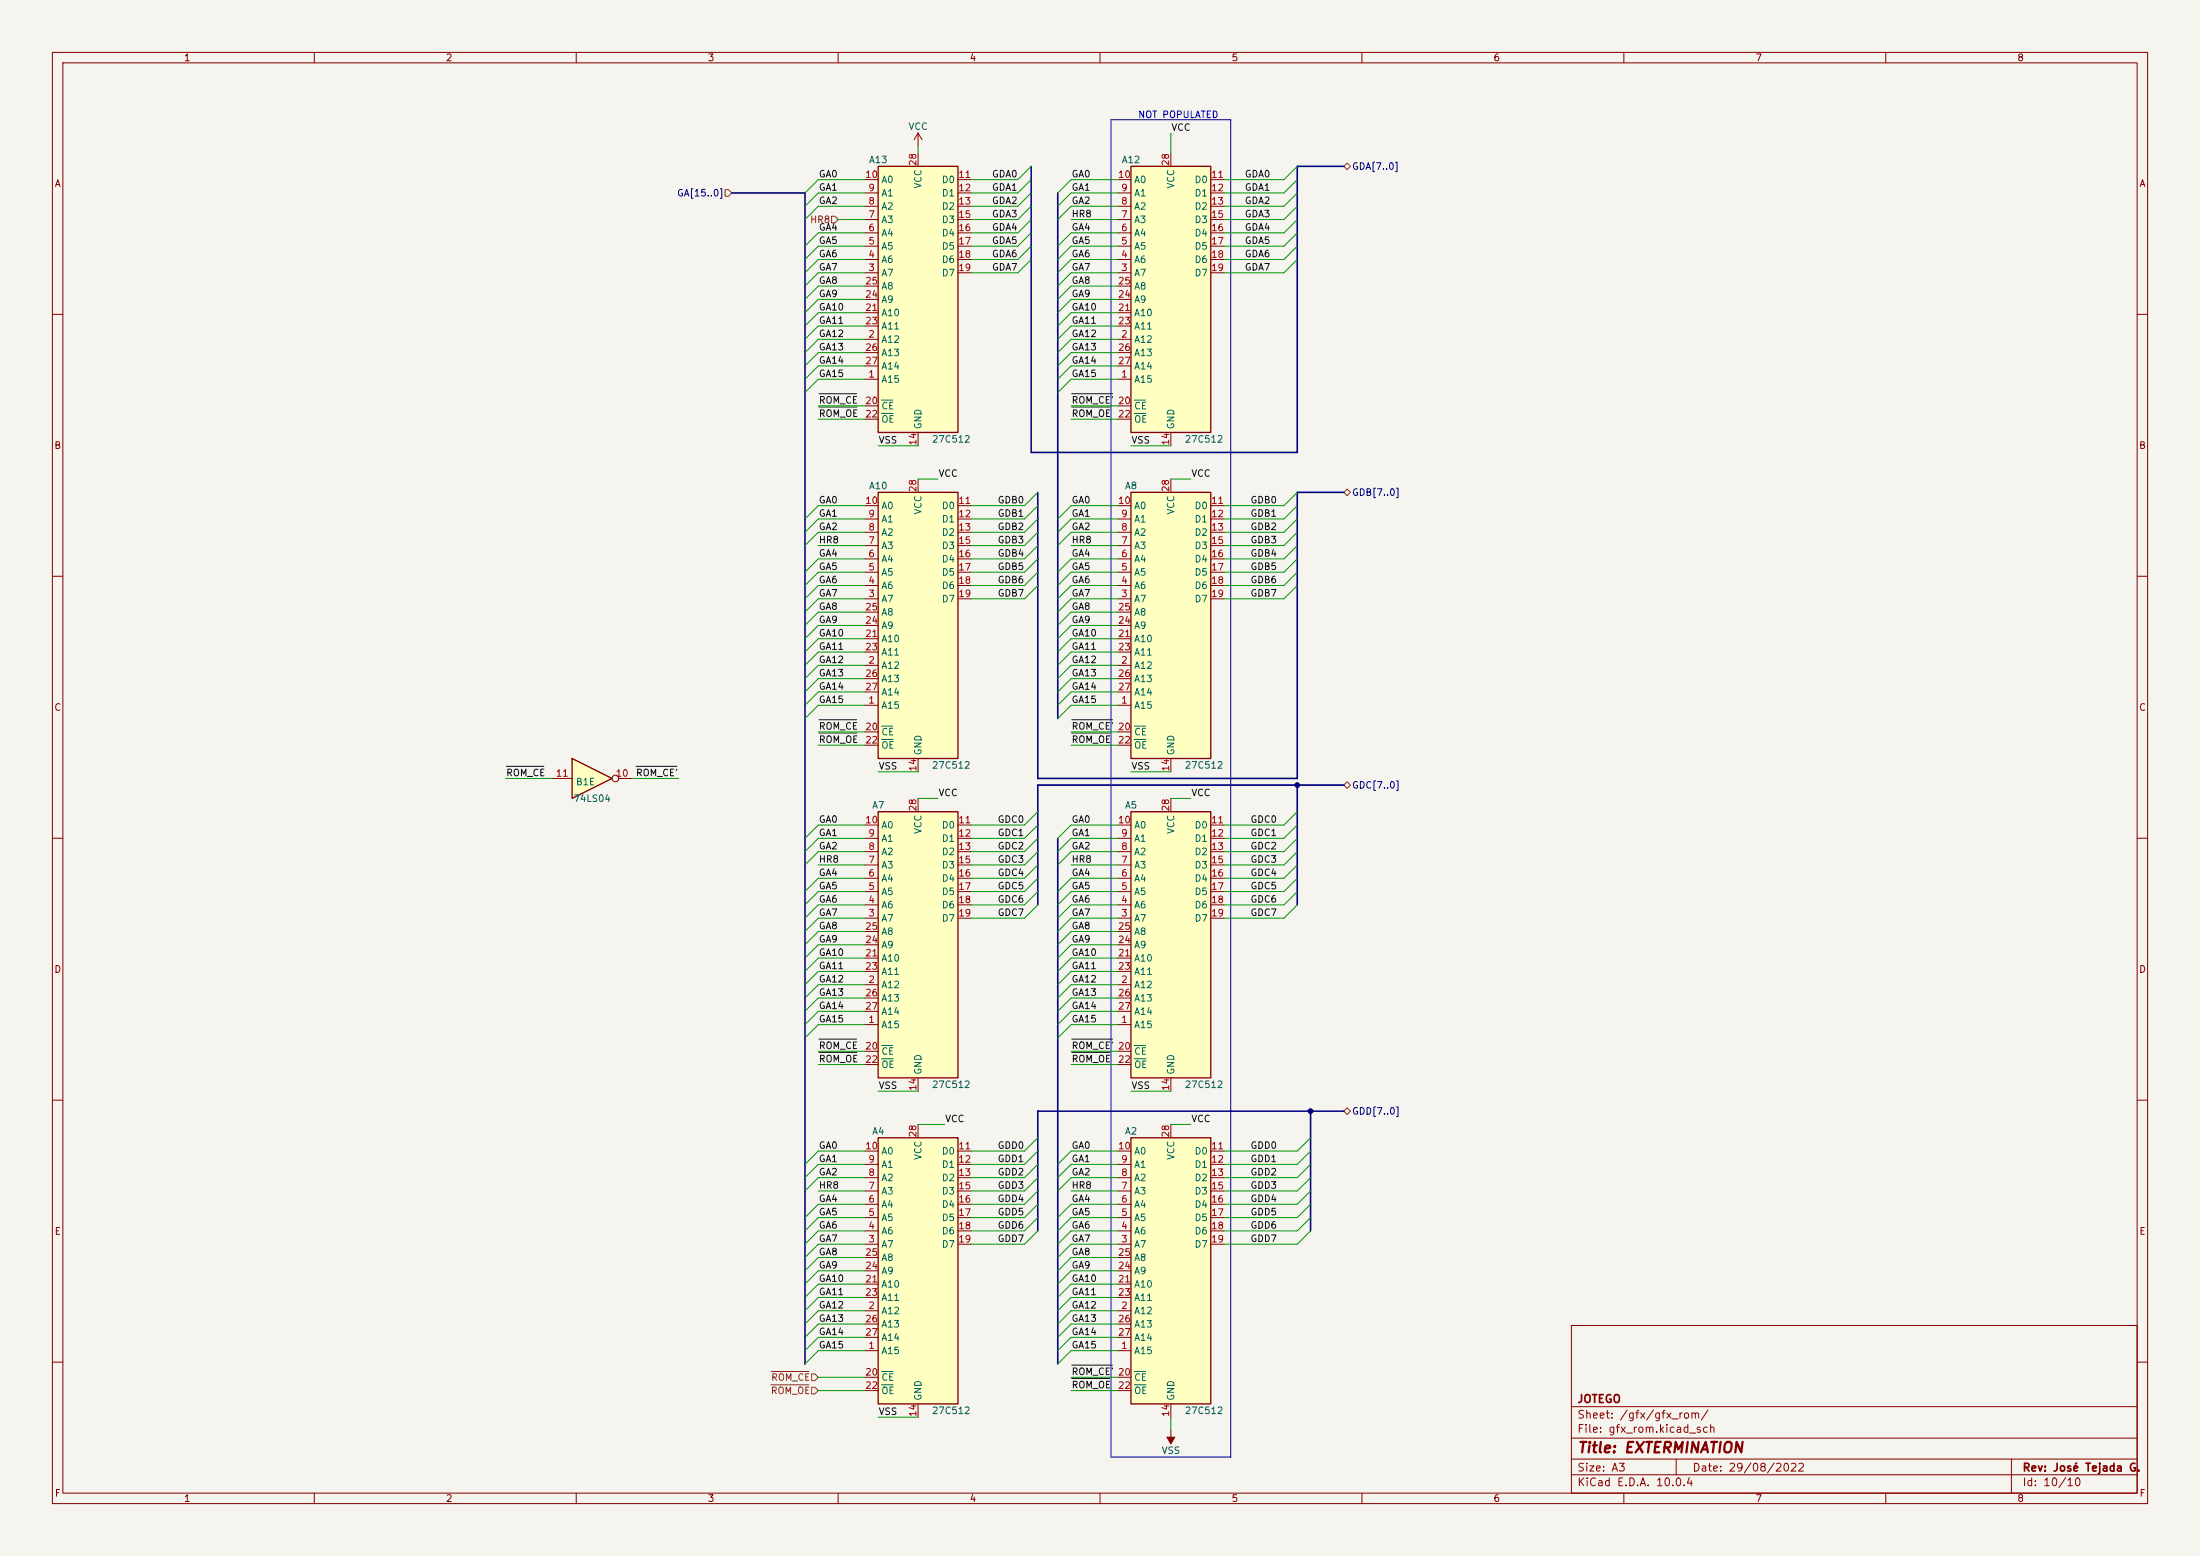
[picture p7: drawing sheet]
<svg xmlns="http://www.w3.org/2000/svg" width="420mm" height="297mm" viewBox="0 0 420 297" stroke-linecap="round" stroke-linejoin="round" font-family="sans-serif">
<path d="M0 0h420v297h-420z" fill="#f5f4ef" stroke="#f5f4ef" stroke-width=".19"/>
<g fill="none" stroke="#840000" stroke-width=".19">
<path d="M10 10h400v277h-400zM12 12h396v273h-396zM60 10v2M110 10v2M160 10v2M210 10v2M260 10v2M310 10v2M360 10v2M10 60h2M408 60h2M10 110h2"/>
<path d="M408 110h2M10 160h2M408 160h2M10 210h2M408 210h2M300 253h108v32h-108zM10 260h2M300 278.5h108M300 274.5h108M300 268.5h108M320 278.5v3M384 278.5v6.5"/>
<path d="M408 260h2M60 285v2M110 285v2M160 285v2M210 285v2M260 285v2M300 281.5h108M310 285v2M360 285v2"/>
</g>
<path d="M215.9 154.9h15.2v50.8h-15.2z" fill="#ffffc2"/>
<path d="M215.9 154.9h15.2v50.8h-15.2z" fill="none" stroke="#840000" stroke-width=".25"/>
<g fill="none" stroke="#840000" stroke-width=".19">
<path d="M213.4 157.5h2.5M223.5 152.4v2.5M231.1 157.5h2.6M213.4 175.3h2.5M213.4 172.7h2.5M213.4 170.2h2.5M213.4 167.6h2.5M213.4 165.1h2.5M213.4 162.6h2.5M213.4 160h2.5M213.4 177.8h2.5M231.1 175.3h2.6"/>
<path d="M231.1 172.7h2.6M231.1 170.2h2.6M231.1 167.6h2.6M231.1 165.1h2.6M231.1 162.6h2.6M231.1 160h2.6M213.4 195.6h2.5M213.4 188h2.5M213.4 182.9h2.5M213.4 185.4h2.5M213.4 180.3h2.5M213.4 190.5h2.5"/>
<path d="M213.4 193h2.5M213.4 200.7h2.5M213.4 203.2h2.5M223.5 205.7v2.6"/>
</g>
<path d="M216.5 199.6h2.2M216.5 202.1h2.3" fill="none" stroke="#006464" stroke-width=".19"/>
<path d="M109.2 144.8l7.6 3.8-7.6 3.8z" fill="#ffffc2"/>
<path d="M109.2 144.8l7.6 3.8-7.6 3.8z" fill="none" stroke="#840000" stroke-width=".25"/>
<g fill="none" stroke="#840000" stroke-width=".19">
<path d="M105.4 148.6h3.8M118.1 148.6h2.5M223.5 273v2.6"/>
<circle cx="117.5" cy="148.6" r=".63"/>
</g>
<path d="M222.8 274.3h1.5l-.8 1.3z" fill="#840000" stroke="#840000" stroke-width=".19"/>
<path d="M215.9 94h15.2v50.8h-15.2z" fill="#ffffc2"/>
<path d="M215.9 94h15.2v50.8h-15.2z" fill="none" stroke="#840000" stroke-width=".25"/>
<g fill="none" stroke="#840000" stroke-width=".19">
<path d="M213.4 99.1h2.5M213.4 96.5h2.5M223.5 91.4v2.6M231.1 99.1h2.6M231.1 96.5h2.6M213.4 114.3h2.5M213.4 111.8h2.5M213.4 109.2h2.5M213.4 106.7h2.5M213.4 104.1h2.5M213.4 101.6h2.5M213.4 119.4h2.5"/>
<path d="M213.4 116.8h2.5M231.1 114.3h2.6M231.1 111.8h2.6M231.1 109.2h2.6M231.1 106.7h2.6M231.1 104.1h2.6M231.1 101.6h2.6M213.4 134.6h2.5M213.4 127h2.5M213.4 139.7h2.5M213.4 121.9h2.5M213.4 124.5h2.5"/>
<path d="M213.4 129.5h2.5M213.4 132.1h2.5M213.4 142.2h2.5M223.5 144.8v2.5"/>
</g>
<path d="M216.5 138.6h2.2M216.5 141.1h2.3" fill="none" stroke="#006464" stroke-width=".19"/>
<path d="M167.6 94h15.3v50.8h-15.3z" fill="#ffffc2"/>
<path d="M167.6 94h15.3v50.8h-15.3z" fill="none" stroke="#840000" stroke-width=".25"/>
<g fill="none" stroke="#840000" stroke-width=".19">
<path d="M175.3 25.4v2.5M175.3 25.4l-.8 1.3M175.3 25.4l.7 1.3M165.1 99.1h2.5M165.1 96.5h2.5M175.3 91.4v2.6M182.9 99.1h2.5M182.9 96.5h2.5M165.1 114.3h2.5M165.1 111.8h2.5M165.1 109.2h2.5M165.1 106.7h2.5"/>
<path d="M165.1 104.1h2.5M165.1 101.6h2.5M165.1 119.4h2.5M165.1 116.8h2.5M182.9 114.3h2.5M182.9 111.8h2.5M182.9 109.2h2.5M182.9 106.7h2.5M182.9 104.1h2.5M182.9 101.6h2.5M165.1 134.6h2.5M165.1 127h2.5"/>
<path d="M165.1 139.7h2.5M165.1 121.9h2.5M165.1 124.5h2.5M165.1 129.5h2.5M165.1 132.1h2.5M165.1 142.2h2.5M175.3 144.8v2.5"/>
</g>
<path d="M168.3 138.6h2.1M168.3 141.1h2.2" fill="none" stroke="#006464" stroke-width=".19"/>
<path d="M215.9 31.8h15.2v50.8h-15.2z" fill="#ffffc2"/>
<path d="M215.9 31.8h15.2v50.8h-15.2z" fill="none" stroke="#840000" stroke-width=".25"/>
<g fill="none" stroke="#840000" stroke-width=".19">
<path d="M213.4 39.4h2.5M213.4 36.8h2.5M213.4 34.3h2.5M223.5 29.2v2.6M231.1 39.4h2.6M231.1 36.8h2.6M231.1 34.3h2.6M213.4 52.1h2.5M213.4 49.5h2.5M213.4 47h2.5M213.4 44.5h2.5M213.4 41.9h2.5"/>
<path d="M213.4 59.7h2.5M213.4 57.2h2.5M213.4 54.6h2.5M231.1 52.1h2.6M231.1 49.5h2.6M231.1 47h2.6M231.1 44.5h2.6M231.1 41.9h2.6M213.4 72.4h2.5M213.4 64.8h2.5M213.4 77.5h2.5M213.4 62.2h2.5"/>
<path d="M213.4 67.3h2.5M213.4 69.9h2.5M213.4 80h2.5M223.5 82.6v2.5"/>
</g>
<path d="M216.5 76.4h2.2M216.5 78.9h2.3" fill="none" stroke="#006464" stroke-width=".19"/>
<path d="M167.6 31.8h15.3v50.8h-15.3z" fill="#ffffc2"/>
<path d="M167.6 31.8h15.3v50.8h-15.3z" fill="none" stroke="#840000" stroke-width=".25"/>
<g fill="none" stroke="#840000" stroke-width=".19">
<path d="M165.1 39.4h2.5M165.1 36.8h2.5M165.1 34.3h2.5M175.3 29.2v2.6M182.9 39.4h2.5M182.9 36.8h2.5M182.9 34.3h2.5M165.1 52.1h2.5M165.1 49.5h2.5M165.1 47h2.5M165.1 44.5h2.5M165.1 41.9h2.5"/>
<path d="M165.1 59.7h2.5M165.1 57.2h2.5M165.1 54.6h2.5M182.9 52.1h2.5M182.9 49.5h2.5M182.9 47h2.5M182.9 44.5h2.5M182.9 41.9h2.5M165.1 72.4h2.5M165.1 64.8h2.5M165.1 77.5h2.5M165.1 62.2h2.5"/>
<path d="M165.1 67.3h2.5M165.1 69.9h2.5M165.1 80h2.5M175.3 82.6v2.5"/>
</g>
<path d="M168.3 76.4h2.1M168.3 78.9h2.2" fill="none" stroke="#006464" stroke-width=".19"/>
<path d="M167.6 154.9h15.3v50.8h-15.3z" fill="#ffffc2"/>
<path d="M167.6 154.9h15.3v50.8h-15.3z" fill="none" stroke="#840000" stroke-width=".25"/>
<g fill="none" stroke="#840000" stroke-width=".19">
<path d="M165.1 157.5h2.5M175.3 152.4v2.5M182.9 157.5h2.5M165.1 175.3h2.5M165.1 172.7h2.5M165.1 170.2h2.5M165.1 167.6h2.5M165.1 165.1h2.5M165.1 162.6h2.5M165.1 160h2.5M165.1 177.8h2.5M182.9 175.3h2.5"/>
<path d="M182.9 172.7h2.5M182.9 170.2h2.5M182.9 167.6h2.5M182.9 165.1h2.5M182.9 162.6h2.5M182.9 160h2.5M165.1 195.6h2.5M165.1 188h2.5M165.1 182.9h2.5M165.1 185.4h2.5M165.1 180.3h2.5M165.1 190.5h2.5"/>
<path d="M165.1 193h2.5M165.1 200.7h2.5M165.1 203.2h2.5M175.3 205.7v2.6"/>
</g>
<path d="M168.3 199.6h2.1M168.3 202.1h2.2" fill="none" stroke="#006464" stroke-width=".19"/>
<path d="M167.6 217.2h15.3v50.8h-15.3z" fill="#ffffc2"/>
<path d="M167.6 217.2h15.3v50.8h-15.3z" fill="none" stroke="#840000" stroke-width=".25"/>
<g fill="none" stroke="#840000" stroke-width=".19">
<path d="M165.1 219.7h2.5M175.3 214.6v2.6M182.9 219.7h2.5M165.1 237.5h2.5M165.1 234.9h2.5M165.1 232.4h2.5M165.1 229.9h2.5M165.1 227.3h2.5M165.1 224.8h2.5M165.1 222.2h2.5M182.9 237.5h2.5M182.9 234.9h2.5"/>
<path d="M182.9 232.4h2.5M182.9 229.9h2.5M182.9 227.3h2.5M182.9 224.8h2.5M182.9 222.2h2.5M165.1 257.8h2.5M165.1 250.2h2.5M165.1 245.1h2.5M165.1 247.6h2.5M165.1 242.6h2.5M165.1 240h2.5M165.1 252.7h2.5"/>
<path d="M165.1 255.3h2.5M165.1 262.9h2.5M165.1 265.4h2.5M175.3 268v2.5"/>
</g>
<path d="M168.3 261.8h2.1M168.3 264.3h2.2" fill="none" stroke="#006464" stroke-width=".19"/>
<path d="M215.9 217.2h15.2v50.8h-15.2z" fill="#ffffc2"/>
<path d="M215.9 217.2h15.2v50.8h-15.2z" fill="none" stroke="#840000" stroke-width=".25"/>
<g fill="none" stroke="#840000" stroke-width=".19">
<path d="M213.4 219.7h2.5M223.5 214.6v2.6M231.1 219.7h2.6M213.4 237.5h2.5M213.4 234.9h2.5M213.4 232.4h2.5M213.4 229.9h2.5M213.4 227.3h2.5M213.4 224.8h2.5M213.4 222.2h2.5M231.1 237.5h2.6M231.1 234.9h2.6"/>
<path d="M231.1 232.4h2.6M231.1 229.9h2.6M231.1 227.3h2.6M231.1 224.8h2.6M231.1 222.2h2.6M213.4 257.8h2.5M213.4 250.2h2.5M213.4 245.1h2.5M213.4 247.6h2.5M213.4 242.6h2.5M213.4 240h2.5M213.4 252.7h2.5"/>
<path d="M213.4 255.3h2.5M213.4 262.9h2.5M213.4 265.4h2.5M223.5 268v2.5"/>
</g>
<path d="M216.5 261.8h2.2M216.5 264.3h2.3" fill="none" stroke="#006464" stroke-width=".19"/>
<path d="M138.4 36.2h.7l.6 .6-.6 .7h-.7zM256.5 31.8l.7-.7 .6 .7-.6 .6zM158.7 41.3h.7l.6 .6-.6 .6h-.7zM256.5 94l.7-.7 .6 .7-.6 .6zM256.5 149.9l.7-.7 .6 .7-.6 .6zM257.2 211.5l.6 .6-.6 .6-.7-.6zM147.2 264.3h7.2M147.2 261.8h7.2M154.9 264.8h.7l.6 .6-.6 .7h-.7zM154.9 262.3h.7l.6 .6-.6 .6h-.7z" fill="none" stroke="#725600" stroke-width=".19"/>
<g fill="none" stroke="#0f0f0f" stroke-width=".19">
<path d="M156.3 75.2h7.2M156.3 77.7h7.3M204.6 75.2h7.8M204.6 77.7h7.2M156.3 137.4h7.2M156.3 139.9h7.3M204.6 137.4h7.8M204.6 139.9h7.2M96.6 146.3h7.2M121.4 146.3h7.8M156.3 198.3h7.2M204.6 198.3h7.8"/>
<path d="M156.3 200.9h7.3M204.6 200.9h7.2M204.6 263.1h7.2M204.6 260.6h7.8"/>
</g>
<path d="M212.1 22.9h22.8v255.2h-22.8z" fill="none" stroke="#0000c2" stroke-width=".19"/>
<path d="M139.7 36.8h14v223.5M196.8 31.8v54.6h50.8v-54.6h8.9M201.9 36.8v100.4M198.1 94v54.6h49.5v-54.6h8.9M247.6 149.9v22.8M256.5 149.9h-58.4v22.8M201.9 160v100.3M250.2 212.1v22.8M256.5 212.1h-58.4v22.8" fill="none" stroke="#000084" stroke-width=".3"/>
<g fill="none" stroke="#009600" stroke-width=".19">
<path d="M165.1 34.3h-8.9l-2.5 2.5M165.1 36.8h-8.9l-2.5 2.6M165.1 39.4h-8.9l-2.5 2.5M175.3 27.9v1.3M196.8 31.8l-2.5 2.5h-8.9M196.8 34.3l-2.5 2.5h-8.9M196.8 36.8l-2.5 2.6h-8.9M196.8 39.4l-2.5 2.5h-8.9M213.4 34.3h-8.9l-2.6 2.5M213.4 36.8h-8.9l-2.6 2.6M213.4 39.4h-8.9l-2.6 2.5M223.5 25.4v3.8"/>
<path d="M247.6 31.8l-2.5 2.5h-11.4M247.6 34.3l-2.5 2.5h-11.4M247.6 36.8l-2.5 2.6h-11.4M247.6 39.4l-2.5 2.5h-11.4M160 41.9h5.1M165.1 52.1h-8.9l-2.5 2.5M165.1 59.7h-8.9l-2.5 2.5M165.1 49.5h-8.9l-2.5 2.6M165.1 47h-8.9l-2.5 2.5M165.1 44.5h-8.9l-2.5 2.5M165.1 54.6h-8.9l-2.5 2.6M165.1 57.2h-8.9l-2.5 2.5"/>
<path d="M196.8 49.5l-2.5 2.6h-8.9M196.8 47l-2.5 2.5h-8.9M196.8 44.5l-2.5 2.5h-8.9M196.8 41.9l-2.5 2.6h-8.9M204.5 41.9h8.9M213.4 52.1h-8.9l-2.6 2.5M213.4 59.7h-8.9l-2.6 2.5M213.4 49.5h-8.9l-2.6 2.6M213.4 47h-8.9l-2.6 2.5M213.4 44.5h-8.9l-2.6 2.5M213.4 54.6h-8.9l-2.6 2.6M213.4 57.2h-8.9l-2.6 2.5"/>
<path d="M247.6 49.5l-2.5 2.6h-11.4M247.6 47l-2.5 2.5h-11.4M247.6 44.5l-2.5 2.5h-11.4M247.6 41.9l-2.5 2.6h-11.4M156.2 77.5h8.9M165.1 72.4h-8.9l-2.5 2.5M165.1 62.2h-8.9l-2.5 2.6M165.1 64.8h-8.9l-2.5 2.5M165.1 67.3h-8.9l-2.5 2.6M165.1 69.9h-8.9l-2.5 2.5M204.5 77.5h8.9M213.4 72.4h-8.9l-2.6 2.5"/>
<path d="M213.4 62.2h-8.9l-2.6 2.6M213.4 64.8h-8.9l-2.6 2.5M213.4 67.3h-8.9l-2.6 2.6M213.4 69.9h-8.9l-2.6 2.5M156.2 80h8.9M165.1 99.1h-8.9l-2.5 2.5M165.1 96.5h-8.9l-2.5 2.6M167.6 85.1h7.7M175.3 91.4h3.8M198.1 99.1l-2.5 2.5h-10.2M198.1 96.5l-2.5 2.6h-10.2M198.1 94l-2.5 2.5h-10.2"/>
<path d="M204.5 80h8.9M213.4 99.1h-8.9l-2.6 2.5M213.4 96.5h-8.9l-2.6 2.6M215.9 85.1h7.6M223.5 91.4h3.8M247.6 99.1l-2.5 2.5h-11.4M247.6 96.5l-2.5 2.6h-11.4M247.6 94l-2.5 2.5h-11.4M156.2 104.1h8.9M165.1 114.3h-8.9l-2.5 2.5M165.1 101.6h-8.9l-2.5 2.5M165.1 111.8h-8.9l-2.5 2.5"/>
<path d="M165.1 116.8h-8.9l-2.5 2.6M165.1 119.4h-8.9l-2.5 2.5M165.1 109.2h-8.9l-2.5 2.6M165.1 106.7h-8.9l-2.5 2.5M198.1 111.8l-2.5 2.5h-10.2M198.1 101.6l-2.5 2.5h-10.2M198.1 109.2l-2.5 2.6h-10.2M198.1 106.7l-2.5 2.5h-10.2M198.1 104.1l-2.5 2.6h-10.2M204.5 104.1h8.9M213.4 114.3h-8.9l-2.6 2.5M213.4 101.6h-8.9l-2.6 2.5"/>
<path d="M213.4 111.8h-8.9l-2.6 2.5M213.4 116.8h-8.9l-2.6 2.6M213.4 119.4h-8.9l-2.6 2.5M213.4 109.2h-8.9l-2.6 2.6M213.4 106.7h-8.9l-2.6 2.5M247.6 111.8l-2.5 2.5h-11.4M247.6 101.6l-2.5 2.5h-11.4M247.6 109.2l-2.5 2.6h-11.4M247.6 106.7l-2.5 2.5h-11.4M247.6 104.1l-2.5 2.6h-11.4M156.2 139.7h8.9M165.1 129.5h-8.9l-2.5 2.6"/>
<path d="M165.1 132.1h-8.9l-2.5 2.5M165.1 134.6h-8.9l-2.5 2.6M165.1 127h-8.9l-2.5 2.5M165.1 121.9h-8.9l-2.5 2.6M165.1 124.5h-8.9l-2.5 2.5M204.5 139.7h8.9M213.4 129.5h-8.9l-2.6 2.6M213.4 132.1h-8.9l-2.6 2.5M213.4 134.6h-8.9l-2.6 2.6M213.4 127h-8.9l-2.6 2.5M213.4 121.9h-8.9l-2.6 2.6M213.4 124.5h-8.9l-2.6 2.5"/>
<path d="M96.5 148.6h8.9M120.6 148.6h8.9M156.2 142.2h8.9M165.1 157.5h-8.9l-2.5 2.5M167.6 147.3h7.7M175.3 152.4h3.8M198.1 157.5l-2.5 2.5h-10.2M198.1 154.9l-2.5 2.6h-10.2M204.5 142.2h8.9M213.4 157.5h-8.9l-2.6 2.5M215.9 147.3h7.6M223.5 152.4h3.8"/>
<path d="M247.6 157.5l-2.5 2.5h-11.4M247.6 154.9l-2.5 2.6h-11.4M156.2 165.1h8.9M165.1 160h-8.9l-2.5 2.6M165.1 162.6h-8.9l-2.5 2.5M165.1 172.7h-8.9l-2.5 2.6M165.1 167.6h-8.9l-2.5 2.6M165.1 170.2h-8.9l-2.5 2.5M165.1 175.3h-8.9l-2.5 2.5M165.1 177.8h-8.9l-2.5 2.5M198.1 162.6l-2.5 2.5h-10.2M198.1 160l-2.5 2.6h-10.2"/>
<path d="M198.1 170.2l-2.5 2.5h-10.2M198.1 165.1l-2.5 2.5h-10.2M198.1 167.6l-2.5 2.6h-10.2M198.1 172.7l-2.5 2.6h-10.2M204.5 165.1h8.9M213.4 160h-8.9l-2.6 2.6M213.4 162.6h-8.9l-2.6 2.5M213.4 172.7h-8.9l-2.6 2.6M213.4 167.6h-8.9l-2.6 2.6M213.4 170.2h-8.9l-2.6 2.5M213.4 175.3h-8.9l-2.6 2.5M213.4 177.8h-8.9l-2.6 2.5"/>
<path d="M247.6 162.6l-2.5 2.5h-11.4M247.6 160l-2.5 2.6h-11.4M247.6 170.2l-2.5 2.5h-11.4M247.6 165.1l-2.5 2.5h-11.4M247.6 167.6l-2.5 2.6h-11.4M247.6 172.7l-2.5 2.6h-11.4M165.1 195.6h-8.9l-2.5 2.5M165.1 193h-8.9l-2.5 2.6M165.1 182.9h-8.9l-2.5 2.5M165.1 180.3h-8.9l-2.5 2.6M165.1 190.5h-8.9l-2.5 2.5M165.1 188h-8.9l-2.5 2.5"/>
<path d="M165.1 185.4h-8.9l-2.5 2.6M213.4 195.6h-8.9l-2.6 2.5M213.4 193h-8.9l-2.6 2.6M213.4 182.9h-8.9l-2.6 2.5M213.4 180.3h-8.9l-2.6 2.6M213.4 190.5h-8.9l-2.6 2.5M213.4 188h-8.9l-2.6 2.5M213.4 185.4h-8.9l-2.6 2.6M156.2 203.2h8.9M156.2 200.7h8.9M165.1 219.7h-8.9l-2.5 2.5M167.6 208.3h7.7"/>
<path d="M175.3 214.6h5M198.1 217.2l-2.5 2.5h-10.2M198.1 219.7l-2.5 2.5h-10.2M204.5 203.2h8.9M204.5 200.7h8.9M213.4 219.7h-8.9l-2.6 2.5M215.9 208.3h7.6M223.5 214.6h3.8M250.2 217.2l-2.6 2.5h-13.9M250.2 219.7l-2.6 2.5h-13.9M156.2 227.3h8.9M165.1 237.5h-8.9l-2.5 2.5"/>
<path d="M165.1 234.9h-8.9l-2.5 2.6M165.1 229.9h-8.9l-2.5 2.5M165.1 232.4h-8.9l-2.5 2.5M165.1 222.2h-8.9l-2.5 2.6M165.1 224.8h-8.9l-2.5 2.5M198.1 234.9l-2.5 2.6h-10.2M198.1 232.4l-2.5 2.5h-10.2M198.1 227.3l-2.5 2.6h-10.2M198.1 229.9l-2.5 2.5h-10.2M198.1 224.8l-2.5 2.5h-10.2M198.1 222.2l-2.5 2.6h-10.2M204.5 227.3h8.9"/>
<path d="M213.4 237.5h-8.9l-2.6 2.5M213.4 234.9h-8.9l-2.6 2.6M213.4 229.9h-8.9l-2.6 2.5M213.4 232.4h-8.9l-2.6 2.5M213.4 222.2h-8.9l-2.6 2.6M213.4 224.8h-8.9l-2.6 2.5M250.2 234.9l-2.6 2.6h-13.9M250.2 232.4l-2.6 2.5h-13.9M250.2 227.3l-2.6 2.6h-13.9M250.2 229.9l-2.6 2.5h-13.9M250.2 224.8l-2.6 2.5h-13.9M250.2 222.2l-2.6 2.6h-13.9"/>
<path d="M165.1 240h-8.9l-2.5 2.6M165.1 247.6h-8.9l-2.5 2.6M165.1 245.1h-8.9l-2.5 2.5M165.1 242.6h-8.9l-2.5 2.5M165.1 257.8h-8.9l-2.5 2.5M165.1 255.3h-8.9l-2.5 2.5M165.1 250.2h-8.9l-2.5 2.5M165.1 252.7h-8.9l-2.5 2.6M213.4 240h-8.9l-2.6 2.6M213.4 247.6h-8.9l-2.6 2.6M213.4 245.1h-8.9l-2.6 2.5M213.4 242.6h-8.9l-2.6 2.5"/>
<path d="M213.4 257.8h-8.9l-2.6 2.5M213.4 255.3h-8.9l-2.6 2.5M213.4 250.2h-8.9l-2.6 2.5M213.4 252.7h-8.9l-2.6 2.6M156.2 265.4h8.9M156.2 262.9h8.9M167.6 270.5h7.7M204.5 265.4h8.9M204.5 262.9h8.9M223.5 270.5v2.5"/>
</g>
<g fill="#000084" stroke="#000084" stroke-width=".19">
<circle cx="250.2" cy="212.1" r=".46"/>
<circle cx="247.6" cy="149.9" r=".46"/>
</g>
<text font-size="2" fill="#840000" x="301" y="277.8">Title: EXTERMINATION</text>
<g font-size="1.5" fill="#840000">
<text x="301" y="268.1">JOTEGO</text>
<text x="301" y="273.8">File: gfx_rom.kicad_sch</text>
<text x="301" y="271.1">Sheet: /gfx/gfx_rom/</text>
<text x="301" y="281.2">Size: A3</text>
<text x="323" y="281.2">Date: 29/08/2022</text>
<text x="386" y="281.2">Rev: José Tejada G.</text>
<text x="301" y="284">KiCad E.D.A. 10.0.4</text>
<text x="386" y="284">Id: 10/10</text>
</g>
<g font-size="1.3" fill="#840000">
<text x="35" y="12">1</text>
<text x="85" y="12">2</text>
<text x="135" y="12">3</text>
<text x="185" y="12">4</text>
<text x="235" y="12">5</text>
<text x="285" y="12">6</text>
<text x="335" y="12">7</text>
<text x="385" y="12">8</text>
<text x="10.3" y="36">A</text>
<text x="408.3" y="36">A</text>
<text x="10.3" y="86">B</text>
<text x="408.2" y="86">B</text>
<text x="10.3" y="136">C</text>
<text x="408.2" y="136">C</text>
<text x="10.3" y="186">D</text>
<text x="408.2" y="186">D</text>
<text x="10.3" y="236">E</text>
<text x="408.3" y="236">E</text>
<text x="10.3" y="286">F</text>
<text x="35" y="287">1</text>
<text x="85" y="287">2</text>
<text x="135" y="287">3</text>
<text x="185" y="287">4</text>
<text x="235" y="287">5</text>
<text x="285" y="287">6</text>
<text x="335" y="287">7</text>
<text x="385" y="287">8</text>
<text x="408.3" y="286">F</text>
</g>
<text font-size="1.3" fill="#0000c2" x="217.2" y="22.8">NOT POPULATED</text>
<g font-size="1.3" fill="#006464">
<text x="173.3" y="25.1">VCC</text>
<text x="165.8" y="31.5">A13</text>
<text x="168.1" y="35.3">A0</text>
<text x="179.7" y="35.3">D0</text>
<text x="214" y="31.5">A12</text>
<text x="216.4" y="35.3">A0</text>
<text x="227.9" y="35.3">D0</text>
<text x="168.1" y="40.3">A2</text>
<text x="168.1" y="37.8">A1</text>
<text x="176.2" y="36.1" transform="rotate(-90 176.2 36.1)">VCC</text>
<text x="179.7" y="37.8">D1</text>
<text x="179.7" y="40.3">D2</text>
<text x="216.4" y="40.3">A2</text>
<text x="216.4" y="37.8">A1</text>
<text x="224.5" y="36.1" transform="rotate(-90 224.5 36.1)">VCC</text>
<text x="227.9" y="37.8">D1</text>
<text x="227.9" y="40.3">D2</text>
<text x="168.1" y="48">A5</text>
<text x="168.1" y="45.4">A4</text>
<text x="168.1" y="42.9">A3</text>
<text x="179.7" y="42.9">D3</text>
<text x="179.7" y="45.4">D4</text>
<text x="179.7" y="48">D5</text>
<text x="216.4" y="48">A5</text>
<text x="216.4" y="45.4">A4</text>
<text x="216.4" y="42.9">A3</text>
<text x="227.9" y="42.9">D3</text>
<text x="227.9" y="45.4">D4</text>
<text x="227.9" y="48">D5</text>
<text x="168.1" y="53">A7</text>
<text x="168.1" y="50.5">A6</text>
<text x="179.7" y="50.5">D6</text>
<text x="179.7" y="53">D7</text>
<text x="216.4" y="53">A7</text>
<text x="216.4" y="50.5">A6</text>
<text x="227.9" y="50.5">D6</text>
<text x="227.9" y="53">D7</text>
<text x="168.1" y="58.1">A9</text>
<text x="168.1" y="55.6">A8</text>
<text x="216.4" y="58.1">A9</text>
<text x="216.4" y="55.6">A8</text>
<text x="168.1" y="65.7">A12</text>
<text x="168.1" y="60.7">A10</text>
<text x="168.1" y="63.2">A11</text>
<text x="216.4" y="65.7">A12</text>
<text x="216.4" y="60.7">A10</text>
<text x="216.4" y="63.2">A11</text>
<text x="168.1" y="68.3">A13</text>
<text x="168.1" y="70.8">A14</text>
<text x="216.4" y="68.3">A13</text>
<text x="216.4" y="70.8">A14</text>
<text x="168.1" y="73.4">A15</text>
<text x="216.4" y="73.4">A15</text>
<text x="168.1" y="78.4">CE</text>
<text x="168.1" y="81">OE</text>
<text x="176.2" y="82" transform="rotate(-90 176.2 82)">GND</text>
<text x="216.4" y="78.4">CE</text>
<text x="216.4" y="81">OE</text>
<text x="224.5" y="82" transform="rotate(-90 224.5 82)">GND</text>
<text x="177.8" y="84.8">27C512</text>
<text x="226.1" y="84.8">27C512</text>
<text x="165.8" y="93.7">A10</text>
<text x="214.6" y="93.7">A8</text>
<text x="168.1" y="100">A1</text>
<text x="168.1" y="97.5">A0</text>
<text x="176.2" y="98.3" transform="rotate(-90 176.2 98.3)">VCC</text>
<text x="179.7" y="97.5">D0</text>
<text x="179.7" y="100">D1</text>
<text x="216.4" y="100">A1</text>
<text x="216.4" y="97.5">A0</text>
<text x="224.5" y="98.3" transform="rotate(-90 224.5 98.3)">VCC</text>
<text x="227.9" y="97.5">D0</text>
<text x="227.9" y="100">D1</text>
<text x="168.1" y="107.7">A4</text>
<text x="168.1" y="105.1">A3</text>
<text x="168.1" y="102.6">A2</text>
<text x="179.7" y="102.6">D2</text>
<text x="179.7" y="105.1">D3</text>
<text x="179.7" y="107.7">D4</text>
<text x="216.4" y="107.7">A4</text>
<text x="216.4" y="105.1">A3</text>
<text x="216.4" y="102.6">A2</text>
<text x="227.9" y="102.6">D2</text>
<text x="227.9" y="105.1">D3</text>
<text x="227.9" y="107.7">D4</text>
<text x="168.1" y="112.7">A6</text>
<text x="168.1" y="110.2">A5</text>
<text x="179.7" y="110.2">D5</text>
<text x="179.7" y="112.7">D6</text>
<text x="216.4" y="112.7">A6</text>
<text x="216.4" y="110.2">A5</text>
<text x="227.9" y="110.2">D5</text>
<text x="227.9" y="112.7">D6</text>
<text x="168.1" y="115.3">A7</text>
<text x="168.1" y="117.8">A8</text>
<text x="179.7" y="115.3">D7</text>
<text x="216.4" y="115.3">A7</text>
<text x="216.4" y="117.8">A8</text>
<text x="227.9" y="115.3">D7</text>
<text x="168.1" y="122.9">A10</text>
<text x="168.1" y="125.4">A11</text>
<text x="168.1" y="120.4">A9</text>
<text x="216.4" y="122.9">A10</text>
<text x="216.4" y="125.4">A11</text>
<text x="216.4" y="120.4">A9</text>
<text x="168.1" y="128">A12</text>
<text x="168.1" y="130.5">A13</text>
<text x="216.4" y="128">A12</text>
<text x="216.4" y="130.5">A13</text>
<text x="168.1" y="135.6">A15</text>
<text x="168.1" y="133.1">A14</text>
<text x="216.4" y="135.6">A15</text>
<text x="216.4" y="133.1">A14</text>
<text x="168.1" y="140.7">CE</text>
<text x="168.1" y="143.2">OE</text>
<text x="216.4" y="140.7">CE</text>
<text x="216.4" y="143.2">OE</text>
<text x="176.2" y="144.3" transform="rotate(-90 176.2 144.3)">GND</text>
<text x="177.8" y="147">27C512</text>
<text x="224.5" y="144.3" transform="rotate(-90 224.5 144.3)">GND</text>
<text x="226.1" y="147">27C512</text>
<text x="109.4" y="153.4">74LS04</text>
<text x="109.8" y="150.2">B1E</text>
<text x="166.4" y="154.6">A7</text>
<text x="214.6" y="154.6">A5</text>
<text x="168.1" y="161">A1</text>
<text x="168.1" y="158.5">A0</text>
<text x="176.2" y="159.3" transform="rotate(-90 176.2 159.3)">VCC</text>
<text x="179.7" y="158.5">D0</text>
<text x="179.7" y="161">D1</text>
<text x="216.4" y="161">A1</text>
<text x="216.4" y="158.5">A0</text>
<text x="224.5" y="159.3" transform="rotate(-90 224.5 159.3)">VCC</text>
<text x="227.9" y="158.5">D0</text>
<text x="227.9" y="161">D1</text>
<text x="168.1" y="166.1">A3</text>
<text x="168.1" y="163.5">A2</text>
<text x="179.7" y="163.5">D2</text>
<text x="179.7" y="166.1">D3</text>
<text x="216.4" y="166.1">A3</text>
<text x="216.4" y="163.5">A2</text>
<text x="227.9" y="163.5">D2</text>
<text x="227.9" y="166.1">D3</text>
<text x="168.1" y="173.7">A6</text>
<text x="168.1" y="171.2">A5</text>
<text x="168.1" y="168.6">A4</text>
<text x="179.7" y="168.6">D4</text>
<text x="179.7" y="171.2">D5</text>
<text x="179.7" y="173.7">D6</text>
<text x="216.4" y="173.7">A6</text>
<text x="216.4" y="171.2">A5</text>
<text x="216.4" y="168.6">A4</text>
<text x="227.9" y="168.6">D4</text>
<text x="227.9" y="171.2">D5</text>
<text x="227.9" y="173.7">D6</text>
<text x="168.1" y="176.2">A7</text>
<text x="168.1" y="178.8">A8</text>
<text x="179.7" y="176.2">D7</text>
<text x="216.4" y="176.2">A7</text>
<text x="216.4" y="178.8">A8</text>
<text x="227.9" y="176.2">D7</text>
<text x="168.1" y="183.9">A10</text>
<text x="168.1" y="181.3">A9</text>
<text x="216.4" y="183.9">A10</text>
<text x="216.4" y="181.3">A9</text>
<text x="168.1" y="188.9">A12</text>
<text x="168.1" y="186.4">A11</text>
<text x="168.1" y="191.5">A13</text>
<text x="216.4" y="188.9">A12</text>
<text x="216.4" y="186.4">A11</text>
<text x="216.4" y="191.5">A13</text>
<text x="168.1" y="196.6">A15</text>
<text x="168.1" y="194">A14</text>
<text x="216.4" y="196.6">A15</text>
<text x="216.4" y="194">A14</text>
<text x="168.1" y="201.6">CE</text>
<text x="216.4" y="201.6">CE</text>
<text x="168.1" y="204.2">OE</text>
<text x="176.2" y="205.2" transform="rotate(-90 176.2 205.2)">GND</text>
<text x="177.8" y="208">27C512</text>
<text x="216.4" y="204.2">OE</text>
<text x="224.5" y="205.2" transform="rotate(-90 224.5 205.2)">GND</text>
<text x="226.1" y="208">27C512</text>
<text x="166.4" y="216.9">A4</text>
<text x="168.1" y="220.7">A0</text>
<text x="176.2" y="221.5" transform="rotate(-90 176.2 221.5)">VCC</text>
<text x="179.7" y="220.7">D0</text>
<text x="214.6" y="216.9">A2</text>
<text x="216.4" y="220.7">A0</text>
<text x="224.5" y="221.5" transform="rotate(-90 224.5 221.5)">VCC</text>
<text x="227.9" y="220.7">D0</text>
<text x="168.1" y="225.8">A2</text>
<text x="168.1" y="223.2">A1</text>
<text x="179.7" y="223.2">D1</text>
<text x="179.7" y="225.8">D2</text>
<text x="216.4" y="225.8">A2</text>
<text x="216.4" y="223.2">A1</text>
<text x="227.9" y="223.2">D1</text>
<text x="227.9" y="225.8">D2</text>
<text x="168.1" y="233.4">A5</text>
<text x="168.1" y="230.8">A4</text>
<text x="168.1" y="228.3">A3</text>
<text x="179.7" y="228.3">D3</text>
<text x="179.7" y="230.8">D4</text>
<text x="179.7" y="233.4">D5</text>
<text x="216.4" y="233.4">A5</text>
<text x="216.4" y="230.8">A4</text>
<text x="216.4" y="228.3">A3</text>
<text x="227.9" y="228.3">D3</text>
<text x="227.9" y="230.8">D4</text>
<text x="227.9" y="233.4">D5</text>
<text x="168.1" y="238.5">A7</text>
<text x="168.1" y="235.9">A6</text>
<text x="179.7" y="235.9">D6</text>
<text x="179.7" y="238.5">D7</text>
<text x="216.4" y="238.5">A7</text>
<text x="216.4" y="235.9">A6</text>
<text x="227.9" y="235.9">D6</text>
<text x="227.9" y="238.5">D7</text>
<text x="168.1" y="243.5">A9</text>
<text x="168.1" y="241">A8</text>
<text x="216.4" y="243.5">A9</text>
<text x="216.4" y="241">A8</text>
<text x="168.1" y="251.2">A12</text>
<text x="168.1" y="246.1">A10</text>
<text x="168.1" y="248.6">A11</text>
<text x="216.4" y="251.2">A12</text>
<text x="216.4" y="246.1">A10</text>
<text x="216.4" y="248.6">A11</text>
<text x="168.1" y="253.7">A13</text>
<text x="168.1" y="256.2">A14</text>
<text x="216.4" y="253.7">A13</text>
<text x="216.4" y="256.2">A14</text>
<text x="168.1" y="258.8">A15</text>
<text x="168.1" y="263.9">CE</text>
<text x="216.4" y="258.8">A15</text>
<text x="216.4" y="263.9">CE</text>
<text x="168.1" y="266.4">OE</text>
<text x="176.2" y="267.5" transform="rotate(-90 176.2 267.5)">GND</text>
<text x="216.4" y="266.4">OE</text>
<text x="224.5" y="267.5" transform="rotate(-90 224.5 267.5)">GND</text>
<text x="177.8" y="270.2">27C512</text>
<text x="226.1" y="270.2">27C512</text>
<text x="221.7" y="277.8">VSS</text>
</g>
<g font-size="1.3" fill="#0f0f0f">
<text x="223.5" y="25.3">VCC</text>
<text x="156.2" y="34.2">GA0</text>
<text x="189.3" y="34.2">GDA0</text>
<text x="204.5" y="34.2">GA0</text>
<text x="237.5" y="34.2">GDA0</text>
<text x="156.2" y="39.2">GA2</text>
<text x="156.2" y="36.7">GA1</text>
<text x="189.3" y="36.7">GDA1</text>
<text x="189.3" y="39.2">GDA2</text>
<text x="189.3" y="41.8">GDA3</text>
<text x="204.5" y="36.7">GA1</text>
<text x="204.5" y="39.2">GA2</text>
<text x="204.5" y="41.8">HR8</text>
<text x="237.5" y="36.7">GDA1</text>
<text x="237.5" y="41.8">GDA3</text>
<text x="237.5" y="39.2">GDA2</text>
<text x="156.2" y="44.3">GA4</text>
<text x="156.2" y="46.9">GA5</text>
<text x="189.3" y="46.9">GDA5</text>
<text x="189.3" y="44.3">GDA4</text>
<text x="204.5" y="44.3">GA4</text>
<text x="204.5" y="46.9">GA5</text>
<text x="237.5" y="46.9">GDA5</text>
<text x="237.5" y="44.3">GDA4</text>
<text x="156.2" y="49.4">GA6</text>
<text x="156.2" y="51.9">GA7</text>
<text x="189.3" y="51.9">GDA7</text>
<text x="189.3" y="49.4">GDA6</text>
<text x="204.5" y="49.4">GA6</text>
<text x="204.5" y="51.9">GA7</text>
<text x="237.5" y="49.4">GDA6</text>
<text x="237.5" y="51.9">GDA7</text>
<text x="156.2" y="57">GA9</text>
<text x="156.2" y="54.5">GA8</text>
<text x="156.2" y="59.6">GA10</text>
<text x="204.5" y="54.5">GA8</text>
<text x="204.5" y="59.6">GA10</text>
<text x="204.5" y="57">GA9</text>
<text x="156.2" y="64.6">GA12</text>
<text x="156.2" y="62.1">GA11</text>
<text x="204.5" y="64.6">GA12</text>
<text x="204.5" y="62.1">GA11</text>
<text x="156.2" y="69.7">GA14</text>
<text x="156.2" y="67.2">GA13</text>
<text x="204.5" y="67.2">GA13</text>
<text x="204.5" y="69.7">GA14</text>
<text x="156.2" y="72.3">GA15</text>
<text x="156.2" y="77.3">ROM_CE</text>
<text x="204.5" y="77.3">ROM_CE' 20</text>
<text x="204.5" y="72.3">GA15</text>
<text x="156.2" y="79.9">ROM_OE</text>
<text x="204.5" y="79.9">ROM_OE</text>
<text x="167.6" y="85">VSS</text>
<text x="215.9" y="85">VSS</text>
<text x="179.1" y="91.3">VCC</text>
<text x="227.3" y="91.3">VCC</text>
<text x="156.2" y="98.9">GA1</text>
<text x="156.2" y="101.5">GA2</text>
<text x="156.2" y="96.4">GA0</text>
<text x="190.4" y="98.9">GDB1</text>
<text x="190.4" y="96.4">GDB0</text>
<text x="190.4" y="101.5">GDB2</text>
<text x="204.5" y="101.5">GA2</text>
<text x="204.5" y="98.9">GA1</text>
<text x="204.5" y="96.4">GA0</text>
<text x="238.6" y="96.4">GDB0</text>
<text x="238.6" y="98.9">GDB1</text>
<text x="238.6" y="101.5">GDB2</text>
<text x="156.2" y="104">HR8</text>
<text x="156.2" y="106.6">GA4</text>
<text x="190.4" y="106.6">GDB4</text>
<text x="190.4" y="104">GDB3</text>
<text x="204.5" y="106.6">GA4</text>
<text x="204.5" y="104">HR8</text>
<text x="238.6" y="104">GDB3</text>
<text x="238.6" y="106.6">GDB4</text>
<text x="156.2" y="111.6">GA6</text>
<text x="156.2" y="109.1">GA5</text>
<text x="190.4" y="109.1">GDB5</text>
<text x="190.4" y="111.6">GDB6</text>
<text x="204.5" y="111.6">GA6</text>
<text x="204.5" y="109.1">GA5</text>
<text x="238.6" y="111.6">GDB6</text>
<text x="238.6" y="109.1">GDB5</text>
<text x="156.2" y="116.7">GA8</text>
<text x="156.2" y="114.2">GA7</text>
<text x="156.2" y="119.3">GA9</text>
<text x="190.4" y="114.2">GDB7</text>
<text x="204.5" y="119.3">GA9</text>
<text x="204.5" y="116.7">GA8</text>
<text x="204.5" y="114.2">GA7</text>
<text x="238.6" y="114.2">GDB7</text>
<text x="156.2" y="121.8">GA10</text>
<text x="156.2" y="124.3">GA11</text>
<text x="204.5" y="121.8">GA10</text>
<text x="204.5" y="124.3">GA11</text>
<text x="156.2" y="129.4">GA13</text>
<text x="156.2" y="126.9">GA12</text>
<text x="156.2" y="132">GA14</text>
<text x="204.5" y="132">GA14</text>
<text x="204.5" y="126.9">GA12</text>
<text x="204.5" y="129.4">GA13</text>
<text x="156.2" y="134.5">GA15</text>
<text x="204.5" y="134.5">GA15</text>
<text x="156.2" y="142.1">ROM_OE</text>
<text x="156.2" y="139.6">ROM_CE</text>
<text x="204.5" y="139.6">ROM_CE' 20</text>
<text x="204.5" y="142.1">ROM_OE</text>
<text x="96.5" y="148.5">ROM_CE</text>
<text x="121.3" y="148.5">ROM_CE'</text>
<text x="167.6" y="147.2">VSS</text>
<text x="215.9" y="147.2">VSS</text>
<text x="179.1" y="152.3">VCC</text>
<text x="227.3" y="152.3">VCC</text>
<text x="156.2" y="157.4">GA0</text>
<text x="156.2" y="159.9">GA1</text>
<text x="190.4" y="159.9">GDC1</text>
<text x="190.4" y="157.4">GDC0</text>
<text x="204.5" y="159.9">GA1</text>
<text x="204.5" y="157.4">GA0</text>
<text x="238.6" y="159.9">GDC1</text>
<text x="238.6" y="157.4">GDC0</text>
<text x="156.2" y="165">HR8</text>
<text x="156.2" y="167.5">GA4</text>
<text x="156.2" y="162.4">GA2</text>
<text x="190.4" y="165">GDC3</text>
<text x="190.4" y="167.5">GDC4</text>
<text x="190.4" y="162.4">GDC2</text>
<text x="204.5" y="167.5">GA4</text>
<text x="204.5" y="165">HR8</text>
<text x="204.5" y="162.4">GA2</text>
<text x="238.6" y="167.5">GDC4</text>
<text x="238.6" y="165">GDC3</text>
<text x="238.6" y="162.4">GDC2</text>
<text x="156.2" y="172.6">GA6</text>
<text x="156.2" y="170.1">GA5</text>
<text x="190.4" y="170.1">GDC5</text>
<text x="190.4" y="172.6">GDC6</text>
<text x="204.5" y="172.6">GA6</text>
<text x="204.5" y="170.1">GA5</text>
<text x="238.6" y="170.1">GDC5</text>
<text x="238.6" y="172.6">GDC6</text>
<text x="156.2" y="177.7">GA8</text>
<text x="156.2" y="175.1">GA7</text>
<text x="190.4" y="175.1">GDC7</text>
<text x="204.5" y="175.1">GA7</text>
<text x="204.5" y="177.7">GA8</text>
<text x="238.6" y="175.1">GDC7</text>
<text x="156.2" y="185.3">GA11</text>
<text x="156.2" y="180.2">GA9</text>
<text x="156.2" y="182.8">GA10</text>
<text x="204.5" y="180.2">GA9</text>
<text x="204.5" y="182.8">GA10</text>
<text x="204.5" y="185.3">GA11</text>
<text x="156.2" y="190.4">GA13</text>
<text x="156.2" y="187.8">GA12</text>
<text x="204.5" y="190.4">GA13</text>
<text x="204.5" y="187.8">GA12</text>
<text x="156.2" y="192.9">GA14</text>
<text x="156.2" y="195.5">GA15</text>
<text x="204.5" y="192.9">GA14</text>
<text x="204.5" y="195.5">GA15</text>
<text x="156.2" y="203.1">ROM_OE</text>
<text x="156.2" y="200.5">ROM_CE</text>
<text x="204.5" y="200.5">ROM_CE' 20</text>
<text x="204.5" y="203.1">ROM_OE</text>
<text x="167.6" y="208.2">VSS</text>
<text x="215.9" y="208.2">VSS</text>
<text x="180.3" y="214.5">VCC</text>
<text x="227.3" y="214.5">VCC</text>
<text x="156.2" y="219.6">GA0</text>
<text x="190.4" y="219.6">GDD0</text>
<text x="204.5" y="219.6">GA0</text>
<text x="238.6" y="219.6">GDD0</text>
<text x="156.2" y="224.7">GA2</text>
<text x="156.2" y="222.1">GA1</text>
<text x="156.2" y="227.2">HR8</text>
<text x="190.4" y="227.2">GDD3</text>
<text x="190.4" y="222.1">GDD1</text>
<text x="190.4" y="224.7">GDD2</text>
<text x="204.5" y="224.7">GA2</text>
<text x="204.5" y="222.1">GA1</text>
<text x="204.5" y="227.2">HR8</text>
<text x="238.6" y="222.1">GDD1</text>
<text x="238.6" y="224.7">GDD2</text>
<text x="238.6" y="227.2">GDD3</text>
<text x="156.2" y="232.3">GA5</text>
<text x="156.2" y="229.7">GA4</text>
<text x="190.4" y="232.3">GDD5</text>
<text x="190.4" y="229.7">GDD4</text>
<text x="204.5" y="232.3">GA5</text>
<text x="204.5" y="229.7">GA4</text>
<text x="238.6" y="232.3">GDD5</text>
<text x="238.6" y="229.7">GDD4</text>
<text x="156.2" y="239.9">GA8</text>
<text x="156.2" y="237.4">GA7</text>
<text x="156.2" y="234.8">GA6</text>
<text x="190.4" y="234.8">GDD6</text>
<text x="190.4" y="237.4">GDD7</text>
<text x="204.5" y="234.8">GA6</text>
<text x="204.5" y="239.9">GA8</text>
<text x="204.5" y="237.4">GA7</text>
<text x="238.6" y="237.4">GDD7</text>
<text x="238.6" y="234.8">GDD6</text>
<text x="156.2" y="242.4">GA9</text>
<text x="156.2" y="245">GA10</text>
<text x="204.5" y="242.4">GA9</text>
<text x="204.5" y="245">GA10</text>
<text x="156.2" y="250.1">GA12</text>
<text x="156.2" y="247.5">GA11</text>
<text x="204.5" y="247.5">GA11</text>
<text x="204.5" y="250.1">GA12</text>
<text x="156.2" y="255.1">GA14</text>
<text x="156.2" y="252.6">GA13</text>
<text x="156.2" y="257.7">GA15</text>
<text x="204.5" y="255.1">GA14</text>
<text x="204.5" y="257.7">GA15</text>
<text x="204.5" y="252.6">GA13</text>
<text x="204.5" y="262.8">ROM_CE' 20</text>
<text x="204.5" y="265.3">ROM_OE</text>
<text x="167.6" y="270.4">VSS</text>
</g>
<g font-size="1.3" fill="#a90000">
<text x="165.1" y="34.3">10</text>
<text x="175.2" y="31.8" transform="rotate(-90 175.2 31.8)">28</text>
<text x="182.8" y="34.3">11</text>
<text x="213.3" y="34.3">10</text>
<text x="223.5" y="31.8" transform="rotate(-90 223.5 31.8)">28</text>
<text x="231.1" y="34.3">11</text>
<text x="165.7" y="41.9">7</text>
<text x="165.7" y="39.3">8</text>
<text x="165.7" y="36.8">9</text>
<text x="182.8" y="36.8">12</text>
<text x="182.8" y="39.3">13</text>
<text x="182.8" y="41.9">15</text>
<text x="213.9" y="41.9">7</text>
<text x="213.9" y="39.3">8</text>
<text x="213.9" y="36.8">9</text>
<text x="231.1" y="36.8">12</text>
<text x="231.1" y="39.3">13</text>
<text x="231.1" y="41.9">15</text>
<text x="165.7" y="47">5</text>
<text x="165.7" y="44.4">6</text>
<text x="182.8" y="44.4">16</text>
<text x="182.8" y="47">17</text>
<text x="213.9" y="47">5</text>
<text x="213.9" y="44.4">6</text>
<text x="231.1" y="44.4">16</text>
<text x="231.1" y="47">17</text>
<text x="165.7" y="52">3</text>
<text x="165.7" y="49.5">4</text>
<text x="182.8" y="49.5">18</text>
<text x="182.8" y="52">19</text>
<text x="213.9" y="52">3</text>
<text x="213.9" y="49.5">4</text>
<text x="231.1" y="49.5">18</text>
<text x="231.1" y="52">19</text>
<text x="165.1" y="59.7">21</text>
<text x="165.1" y="57.1">24</text>
<text x="165.1" y="54.6">25</text>
<text x="213.3" y="59.7">21</text>
<text x="213.3" y="57.1">24</text>
<text x="213.3" y="54.6">25</text>
<text x="165.1" y="62.2">23</text>
<text x="165.7" y="64.7">2</text>
<text x="213.3" y="62.2">23</text>
<text x="213.9" y="64.7">2</text>
<text x="165.1" y="67.3">26</text>
<text x="165.1" y="69.8">27</text>
<text x="213.3" y="67.3">26</text>
<text x="213.3" y="69.8">27</text>
<text x="165.1" y="77.4">20</text>
<text x="165.7" y="72.4">1</text>
<text x="213.9" y="72.4">1</text>
<text x="165.1" y="80">22</text>
<text x="213.3" y="80">22</text>
<text x="175.2" y="85.1" transform="rotate(-90 175.2 85.1)">14</text>
<text x="223.5" y="85.1" transform="rotate(-90 223.5 85.1)">14</text>
<text x="175.2" y="94" transform="rotate(-90 175.2 94)">28</text>
<text x="223.5" y="94" transform="rotate(-90 223.5 94)">28</text>
<text x="165.1" y="96.5">10</text>
<text x="165.7" y="101.6">8</text>
<text x="165.7" y="99">9</text>
<text x="182.8" y="96.5">11</text>
<text x="182.8" y="99">12</text>
<text x="182.8" y="101.6">13</text>
<text x="213.3" y="96.5">10</text>
<text x="213.9" y="101.6">8</text>
<text x="213.9" y="99">9</text>
<text x="231.1" y="96.5">11</text>
<text x="231.1" y="99">12</text>
<text x="231.1" y="101.6">13</text>
<text x="165.7" y="106.7">6</text>
<text x="165.7" y="104.1">7</text>
<text x="182.8" y="104.1">15</text>
<text x="182.8" y="106.7">16</text>
<text x="213.9" y="106.7">6</text>
<text x="213.9" y="104.1">7</text>
<text x="231.1" y="104.1">15</text>
<text x="231.1" y="106.7">16</text>
<text x="165.7" y="111.7">4</text>
<text x="165.7" y="109.2">5</text>
<text x="182.8" y="109.2">17</text>
<text x="182.8" y="111.7">18</text>
<text x="213.9" y="111.7">4</text>
<text x="213.9" y="109.2">5</text>
<text x="231.1" y="109.2">17</text>
<text x="231.1" y="111.7">18</text>
<text x="165.1" y="119.4">24</text>
<text x="165.1" y="116.8">25</text>
<text x="165.7" y="114.3">3</text>
<text x="182.8" y="114.3">19</text>
<text x="213.3" y="119.4">24</text>
<text x="213.3" y="116.8">25</text>
<text x="213.9" y="114.3">3</text>
<text x="231.1" y="114.3">19</text>
<text x="165.1" y="121.9">21</text>
<text x="165.1" y="124.4">23</text>
<text x="213.3" y="121.9">21</text>
<text x="213.3" y="124.4">23</text>
<text x="165.1" y="129.5">26</text>
<text x="165.7" y="127">2</text>
<text x="213.3" y="129.5">26</text>
<text x="213.9" y="127">2</text>
<text x="165.1" y="132.1">27</text>
<text x="165.7" y="134.6">1</text>
<text x="213.3" y="132.1">27</text>
<text x="213.9" y="134.6">1</text>
<text x="165.1" y="139.7">20</text>
<text x="165.1" y="142.2">22</text>
<text x="213.3" y="142.2">22</text>
<text x="106" y="148.6">11</text>
<text x="117.4" y="148.6">10</text>
<text x="175.2" y="147.4" transform="rotate(-90 175.2 147.4)">14</text>
<text x="223.5" y="147.4" transform="rotate(-90 223.5 147.4)">14</text>
<text x="175.2" y="155" transform="rotate(-90 175.2 155)">28</text>
<text x="223.5" y="155" transform="rotate(-90 223.5 155)">28</text>
<text x="165.1" y="157.5">10</text>
<text x="165.7" y="160">9</text>
<text x="182.8" y="157.5">11</text>
<text x="182.8" y="160">12</text>
<text x="213.3" y="157.5">10</text>
<text x="213.9" y="160">9</text>
<text x="231.1" y="157.5">11</text>
<text x="231.1" y="160">12</text>
<text x="165.7" y="167.6">6</text>
<text x="165.7" y="165.1">7</text>
<text x="165.7" y="162.5">8</text>
<text x="182.8" y="162.5">13</text>
<text x="182.8" y="165.1">15</text>
<text x="182.8" y="167.6">16</text>
<text x="213.9" y="167.6">6</text>
<text x="213.9" y="165.1">7</text>
<text x="213.9" y="162.5">8</text>
<text x="231.1" y="162.5">13</text>
<text x="231.1" y="165.1">15</text>
<text x="231.1" y="167.6">16</text>
<text x="165.7" y="172.7">4</text>
<text x="165.7" y="170.2">5</text>
<text x="182.8" y="170.2">17</text>
<text x="182.8" y="172.7">18</text>
<text x="213.9" y="172.7">4</text>
<text x="213.9" y="170.2">5</text>
<text x="231.1" y="170.2">17</text>
<text x="231.1" y="172.7">18</text>
<text x="165.1" y="177.8">25</text>
<text x="165.7" y="175.2">3</text>
<text x="182.8" y="175.2">19</text>
<text x="213.3" y="177.8">25</text>
<text x="213.9" y="175.2">3</text>
<text x="231.1" y="175.2">19</text>
<text x="165.1" y="182.9">21</text>
<text x="165.1" y="185.4">23</text>
<text x="165.1" y="180.3">24</text>
<text x="213.3" y="182.9">21</text>
<text x="213.3" y="185.4">23</text>
<text x="213.3" y="180.3">24</text>
<text x="165.1" y="190.5">26</text>
<text x="165.7" y="187.9">2</text>
<text x="213.3" y="190.5">26</text>
<text x="213.9" y="187.9">2</text>
<text x="165.1" y="193">27</text>
<text x="165.7" y="195.6">1</text>
<text x="213.3" y="193">27</text>
<text x="213.9" y="195.6">1</text>
<text x="165.1" y="200.6">20</text>
<text x="165.1" y="203.2">22</text>
<text x="213.3" y="203.2">22</text>
<text x="175.2" y="208.3" transform="rotate(-90 175.2 208.3)">14</text>
<text x="223.5" y="208.3" transform="rotate(-90 223.5 208.3)">14</text>
<text x="165.1" y="219.7">10</text>
<text x="175.2" y="217.2" transform="rotate(-90 175.2 217.2)">28</text>
<text x="182.8" y="219.7">11</text>
<text x="213.3" y="219.7">10</text>
<text x="223.5" y="217.2" transform="rotate(-90 223.5 217.2)">28</text>
<text x="231.1" y="219.7">11</text>
<text x="165.7" y="227.3">7</text>
<text x="165.7" y="224.8">8</text>
<text x="165.7" y="222.2">9</text>
<text x="182.8" y="222.2">12</text>
<text x="182.8" y="224.8">13</text>
<text x="182.8" y="227.3">15</text>
<text x="213.9" y="227.3">7</text>
<text x="213.9" y="224.8">8</text>
<text x="213.9" y="222.2">9</text>
<text x="231.1" y="222.2">12</text>
<text x="231.1" y="224.8">13</text>
<text x="231.1" y="227.3">15</text>
<text x="165.7" y="232.4">5</text>
<text x="165.7" y="229.8">6</text>
<text x="182.8" y="229.8">16</text>
<text x="182.8" y="232.4">17</text>
<text x="213.9" y="232.4">5</text>
<text x="213.9" y="229.8">6</text>
<text x="231.1" y="229.8">16</text>
<text x="231.1" y="232.4">17</text>
<text x="165.7" y="237.5">3</text>
<text x="165.7" y="234.9">4</text>
<text x="182.8" y="234.9">18</text>
<text x="182.8" y="237.5">19</text>
<text x="213.9" y="237.5">3</text>
<text x="213.9" y="234.9">4</text>
<text x="231.1" y="234.9">18</text>
<text x="231.1" y="237.5">19</text>
<text x="165.1" y="245.1">21</text>
<text x="165.1" y="242.5">24</text>
<text x="165.1" y="240">25</text>
<text x="213.3" y="245.1">21</text>
<text x="213.3" y="242.5">24</text>
<text x="213.3" y="240">25</text>
<text x="165.1" y="247.6">23</text>
<text x="165.7" y="250.2">2</text>
<text x="213.3" y="247.6">23</text>
<text x="213.9" y="250.2">2</text>
<text x="165.1" y="252.7">26</text>
<text x="165.1" y="255.2">27</text>
<text x="165.7" y="257.8">1</text>
<text x="213.3" y="252.7">26</text>
<text x="213.3" y="255.2">27</text>
<text x="213.9" y="257.8">1</text>
<text x="165.1" y="262.9">20</text>
<text x="165.1" y="265.4">22</text>
<text x="213.3" y="265.4">22</text>
<text x="175.2" y="270.6" transform="rotate(-90 175.2 270.6)">14</text>
<text x="223.5" y="270.6" transform="rotate(-90 223.5 270.6)">14</text>
</g>
<g font-size="1.3" fill="#000084">
<text x="258" y="32.7">GDA[7..0]</text>
<text x="129.1" y="37.8">GA[15..0]</text>
<text x="258" y="95">GDB[7..0]</text>
<text x="258" y="150.8">GDC[7..0]</text>
<text x="258" y="213.1">GDD[7..0]</text>
</g>
<g font-size="1.3" fill="#725600">
<text x="154.5" y="42.9">HR8</text>
<text x="147.1" y="263.9">ROM_CE</text>
<text x="147" y="266.4">ROM_OE</text>
</g>
</svg>
